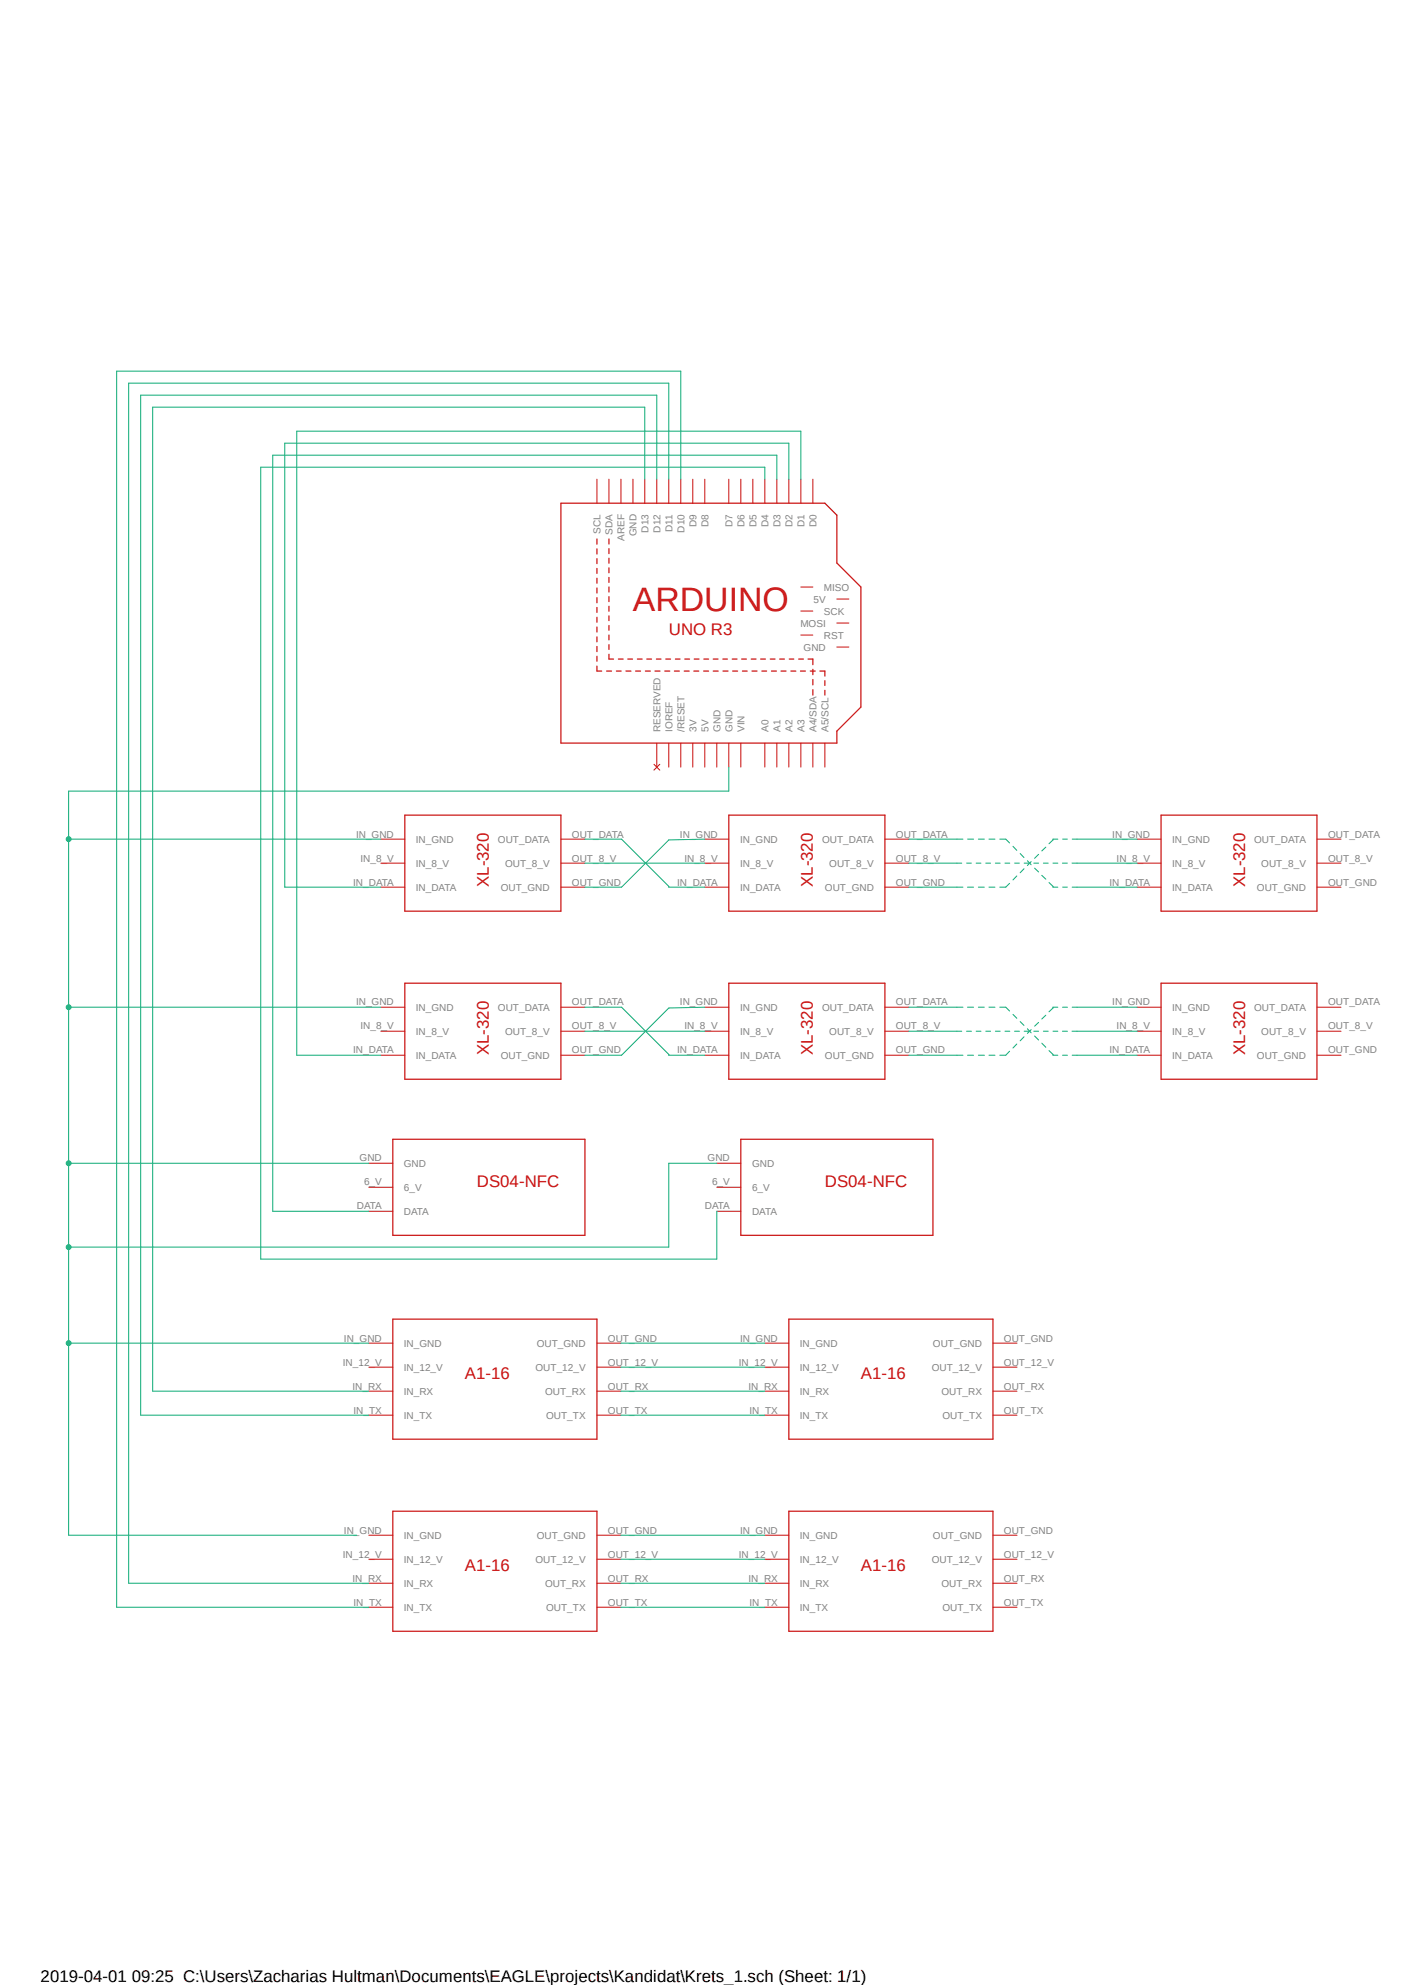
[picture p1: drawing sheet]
<svg xmlns="http://www.w3.org/2000/svg" width="297mm" height="420mm" viewBox="0 0 297 420" stroke-linecap="round" stroke-linejoin="round" font-family="sans-serif">
<path d="M13.5 78.4l278.8 266.9M292.3 78.4l-278.8 266.9" fill="none" stroke="#fff" stroke-width=".21"/>
<g fill="none" stroke="#c90d0c" stroke-width=".25">
<path d="M118.7 106.5h55.8l2.5 2.5v10.1l5.1 5.1v25.4l-5.1 5.1v2.5h-58.3zM126.3 114v1.1M126.3 116.1v1.1M126.3 118.2v1.1M128.8 114v1.1M128.8 116.1v1M128.8 118.1v1.1M126.3 120.3v1M126.3 122.3v1.1M126.3 124.4v1.1M126.3 126.4v1.2M126.3 128.5v1.1"/>
<path d="M126.3 130.6v1.1M126.3 132.7v1M126.3 134.7v1.1M126.3 136.8v1.1M126.3 138.9v1M128.8 120.1v1.1M128.8 122.2v1M128.8 124.2v1.1M128.8 126.2v1.1M128.8 128.3v1M128.8 130.3v1M128.8 132.3v1"/>
<path d="M128.8 134.4v1M128.8 136.4v1M128.8 138.4v1h1M130.8 139.4h1M132.8 139.4h1M134.8 139.4h1M136.8 139.4h1M138.9 139.4h.9M140.8 139.4h1.1M142.9 139.4h.9M144.9 139.4h1M146.9 139.4h1"/>
<path d="M148.9 139.4h1M150.9 139.4h1M152.9 139.4h1M154.9 139.4h1M156.9 139.4h1M158.9 139.4h1M160.9 139.4h1M162.9 139.4h1.1M164.9 139.4h1M167 139.4h.9M169 139.4h1M170.9 139.4h1.1v1.2"/>
<path d="M126.3 140.9v1.1h1M128.3 142h1.1M130.4 142h1M132.4 142h1.1M134.5 142h1M136.5 142h1.1M138.6 142h1M140.6 142h1.1M142.7 142h1M144.7 142h1.1M146.8 142h1M148.8 142h1.1"/>
<path d="M150.9 142h1M153 142h1M155 142h1M157.1 142h1M159.1 142h1M161.2 142h1M163.2 142h1.1M165.2 142h1.1M167.3 142h1.1M169.3 142h1.1M171.4 142h1.1M172 141.6v1.1"/>
<path d="M172 143.8v1.1M172 145.9v1.2M173.4 142h1.1v1M174.5 144v1M174.5 146v1.1M85.6 172.5h33.1v20.3h-33.1zM154.2 172.5h33v20.3h-33zM245.6 172.5h33v20.3h-33zM85.6 208h33.1v20.3h-33.1zM154.2 208h33v20.3h-33zM245.6 208h33v20.3h-33zM83.1 241h40.6v20.4h-40.6z"/>
<path d="M156.7 241h40.7v20.4h-40.7zM83.1 279.1h43.2v25.4h-43.2zM166.9 279.1h43.2v25.4h-43.2zM83.1 319.7h43.2v25.4h-43.2zM166.9 319.7h43.2v25.4h-43.2z"/>
</g>
<g fill="none" stroke="#c90d0c" stroke-width=".21">
<path d="M126.3 101.4v5.1M128.8 101.4v5.1M131.4 101.4v5.1M133.9 101.4v5.1M136.4 101.4v5.1M138.9 101.4v5.1M141.5 101.4v5.1M144 101.4v5.1M146.6 101.4v5.1M149.1 101.4v5.1M154.2 101.4v5.1M156.7 101.4v5.1"/>
<path d="M159.3 101.4v5.1M161.8 101.4v5.1M164.3 101.4v5.1M166.9 101.4v5.1M169.4 101.4v5.1M172 101.4v5.1M169.4 124.2h2.6M169.4 129.3h2.6M169.4 134.4h2.6M177 126.7h2.6M177 131.8h2.6M177 136.9h2.6"/>
<path d="M138.9 157.2v5.1M141.5 157.2v5.1M144 157.2v5.1M146.6 157.2v5.1M149.1 157.2v5.1M151.6 157.2v5.1M154.2 157.2v5.1M156.7 157.2v5.1M161.8 157.2v5.1M164.3 157.2v5.1M166.9 157.2v5.1M169.4 157.2v5.1"/>
<path d="M172 157.2v5.1M174.5 157.2v5.1M80.6 177.5h5M118.7 177.5h5M138.3 161.7l1.3 1.2M139.6 161.7l-1.3 1.2M149.1 177.5h5.1M187.2 177.5h5.1M240.5 177.5h5.1M278.6 177.5h5.1M80.6 187.7h5M80.6 182.6h5"/>
<path d="M118.7 187.7h5M118.7 182.6h5M149.1 187.7h5.1M149.1 182.6h5.1M187.2 187.7h5.1M187.2 182.6h5.1M240.5 187.7h5.1M240.5 182.6h5.1M278.6 187.7h5.1M278.6 182.6h5.1M80.6 218.2h5M80.6 213.1h5"/>
<path d="M118.7 218.2h5M118.7 213.1h5M149.1 218.2h5.1M149.1 213.1h5.1M187.2 218.2h5.1M187.2 213.1h5.1M240.5 218.2h5.1M240.5 213.1h5.1M278.6 218.2h5.1M278.6 213.1h5.1M80.6 223.3h5M118.7 223.3h5"/>
<path d="M149.1 223.3h5.1M187.2 223.3h5.1M240.5 223.3h5.1M278.6 223.3h5.1M78 246.1h5.1M78 251.2h5.1M78 256.3h5.1M151.6 246.1h5.1M151.6 251.2h5.1M151.6 256.3h5.1M78 299.4h5.1M78 294.3h5.1"/>
<path d="M78 289.3h5.1M78 284.2h5.1M126.3 299.4h5.1M126.3 294.3h5.1M126.3 289.3h5.1M126.3 284.2h5.1M161.8 299.4h5.1M161.8 294.3h5.1M161.8 289.3h5.1M161.8 284.2h5.1M210.1 299.4h5M210.1 294.3h5"/>
<path d="M210.1 289.3h5M210.1 284.2h5M78 335h5.1M78 329.9h5.1M78 324.8h5.1M126.3 335h5.1M126.3 329.9h5.1M126.3 324.8h5.1M161.8 335h5.1M161.8 329.9h5.1M161.8 324.8h5.1M210.1 335h5"/>
<path d="M210.1 329.9h5M210.1 324.8h5M78 340.1h5.1M126.3 340.1h5.1M161.8 340.1h5.1M210.1 340.1h5"/>
</g>
<g fill="none" stroke="#0dab76" stroke-width=".21">
<path d="M161.8 101.4v-2.6h-106.6v167.6h96.4v-10.1M166.9 101.4v-7.6h-106.7v93.9h20.4M169.4 101.4v-10.2h-106.6v132.1h17.8M154.2 162.3v5.1h-139.7v157.4h61M123.7 213.1h7.8l10 10v.2h7.6M123.7 218.2h25.4M149.1 213.1l-7.6 .2-10 10h-7.8M192.3 218.2h11.2M192.3 213.1h11.4M204.5 218.2h1M204.7 213.1h1.3M206.5 218.2h1"/>
<path d="M207 213.1h1.2M208.5 218.2h1M209.2 213.1h1.3M210.6 218.2h1M211.5 213.1h1.3l.8 .8M212.6 218.2h1M214.3 214.6l.8 .8M214.6 218.2h1M215.8 216.2l.8 .8M216.6 219.4l-.8 .8M216.7 218.2h1M217.3 217.7l.8 .8"/>
<path d="M218.1 217.8l-.8 .9M218.7 218.2h1M218.9 219.2l.8 .8M219.7 216.3l-.8 .8M220.7 218.2h1M221.2 214.8l-.8 .8M222.8 218.2h1M223.8 213.1h-1v.2l-.9 .8M224.7 218.2h1.1M224.8 213.1h1M226.8 218.2h13.7M226.8 213.1h13.7"/>
<path d="M192.3 223.3h11.4M204.7 223.3h1.3M207 223.3h1.2M209.2 223.3h1.3M213.6 222.4l-.8 .9h-1.3M215.1 220.9l-.8 .8M220.4 220.7l.8 .9M221.9 222.3l.9 .8v.2h1M224.8 223.3h1M226.8 223.3h13.7M14.5 284.2h63.5M131.4 299.4h30.4"/>
<path d="M131.4 294.3h30.4M131.4 289.3h30.4M131.4 284.2h30.4M131.4 324.8h30.4M131.4 329.9h30.4M131.4 335h30.4M131.4 340.1h30.4"/>
</g>
<circle cx="14.5" cy="284.2" r=".51" fill="#0dab76"/>
<g fill="none" stroke="#0dab76" stroke-width=".21">
<path d="M151.6 246.1h-10.1v17.8h-127"/>
<circle cx="14.5" cy="284.2" r=".51"/>
</g>
<circle cx="14.5" cy="263.9" r=".51" fill="#0dab76"/>
<g fill="none" stroke="#0dab76" stroke-width=".21">
<path d="M14.5 246.1h63.5"/>
<circle cx="14.5" cy="263.9" r=".51"/>
</g>
<circle cx="14.5" cy="246.1" r=".51" fill="#0dab76"/>
<g fill="none" stroke="#0dab76" stroke-width=".21">
<path d="M14.5 213.1h66.1"/>
<circle cx="14.5" cy="246.1" r=".51"/>
</g>
<circle cx="14.5" cy="213.1" r=".51" fill="#0dab76"/>
<g fill="none" stroke="#0dab76" stroke-width=".21">
<path d="M14.5 177.5h66.1"/>
<circle cx="14.5" cy="213.1" r=".51"/>
</g>
<circle cx="14.5" cy="177.5" r=".51" fill="#0dab76"/>
<g fill="none" stroke="#0dab76" stroke-width=".21">
<path d="M136.4 101.4v-15.3h-104.1v208.2h45.7M138.9 101.4v-17.8h-109.1v215.8h48.2M141.5 101.4v-20.3h-114.3v253.9h50.8M144 101.4v-22.9h-119.3v261.6h53.3M164.3 101.4v-5.1h-106.6v160h20.3M123.7 177.5h7.8l10 10v.2h7.6M149.1 177.5l-7.6 .2-10 10h-7.8M192.3 177.5h11.4M204.7 177.5h1.3M207 177.5h1.2M209.2 177.5h1.3M211.5 177.5h1.3l.8 .9"/>
<path d="M214.3 179.1l.8 .8M221.2 179.2l-.8 .8M223.8 177.5h-1v.2l-.9 .8M224.8 177.5h1M226.8 177.5h13.7M123.7 182.6h25.4M192.3 187.7h11.4M192.3 182.6h11.2M204.5 182.6h1M204.7 187.7h1.3M206.5 182.6h1M207 187.7h1.2"/>
<path d="M208.5 182.6h1M209.2 187.7h1.3M210.6 182.6h1M212.6 182.6h1M213.6 186.9l-.8 .8h-1.3M214.6 182.6h1M215.1 185.3l-.8 .9M215.8 180.6l.8 .8M216.6 183.8l-.8 .9M216.7 182.6h1M217.3 182.1l.8 .9M218.1 182.3l-.8 .8"/>
<path d="M218.7 182.6h1M218.9 183.7l.8 .8M219.7 180.8l-.8 .8M220.4 185.2l.8 .8M220.7 182.6h1M221.9 186.7l.9 .8v.2h1M222.8 182.6h1M224.7 182.6h1.1M224.8 187.7h1M226.8 182.6h13.7M226.8 187.7h13.7"/>
<circle cx="14.5" cy="177.5" r=".51"/>
</g>
<text font-size="7.2" fill="#c90d0c" x="133.9" y="129.3">ARDUINO</text>
<g font-size="3.6" fill="#c90d0c">
<text x="141.5" y="134.4">UNO R3</text>
<text x="103.4" y="187.7" transform="rotate(-90 103.4 187.7)">XL-320</text>
<text x="172" y="187.7" transform="rotate(-90 172 187.7)">XL-320</text>
<text x="263.4" y="187.7" transform="rotate(-90 263.4 187.7)">XL-320</text>
<text x="103.4" y="223.3" transform="rotate(-90 103.4 223.3)">XL-320</text>
<text x="172" y="223.3" transform="rotate(-90 172 223.3)">XL-320</text>
<text x="263.4" y="223.3" transform="rotate(-90 263.4 223.3)">XL-320</text>
<text x="100.9" y="251.2">DS04-NFC</text>
<text x="174.5" y="251.2">DS04-NFC</text>
<text x="98.3" y="291.8">A1-16</text>
<text x="182.1" y="291.8">A1-16</text>
<text x="98.3" y="332.4">A1-16</text>
<text x="182.1" y="332.4">A1-16</text>
</g>
<text font-size="3.6" x="8.6" y="419.3">2019-04-01 09:25 C:\Users\Zacharias Hultman\Documents\EAGLE\projects\Kandidat\Krets_1.sch (Sheet: 1/1)</text>
<g font-size="2.1" fill="#808080">
<text x="127" y="112.9" transform="rotate(-90 127 112.9)">SCL</text>
<text x="129.6" y="113.1" transform="rotate(-90 129.6 113.1)">SDA</text>
<text x="134.7" y="113.5" transform="rotate(-90 134.7 113.5)">GND</text>
<text x="137.2" y="112.7" transform="rotate(-90 137.2 112.7)">D13</text>
<text x="139.7" y="112.7" transform="rotate(-90 139.7 112.7)">D12</text>
<text x="142.2" y="112.5" transform="rotate(-90 142.2 112.5)">D11</text>
<text x="144.8" y="112.7" transform="rotate(-90 144.8 112.7)">D10</text>
<text x="147.3" y="111.5" transform="rotate(-90 147.3 111.5)">D9</text>
<text x="149.9" y="111.5" transform="rotate(-90 149.9 111.5)">D8</text>
<text x="154.9" y="111.5" transform="rotate(-90 154.9 111.5)">D7</text>
<text x="157.5" y="111.5" transform="rotate(-90 157.5 111.5)">D6</text>
<text x="160" y="111.5" transform="rotate(-90 160 111.5)">D5</text>
<text x="162.6" y="111.5" transform="rotate(-90 162.6 111.5)">D4</text>
<text x="165.1" y="111.5" transform="rotate(-90 165.1 111.5)">D3</text>
<text x="167.6" y="111.5" transform="rotate(-90 167.6 111.5)">D2</text>
<text x="170.2" y="111.5" transform="rotate(-90 170.2 111.5)">D1</text>
<text x="172.7" y="111.5" transform="rotate(-90 172.7 111.5)">D0</text>
<text x="132.1" y="114.4" transform="rotate(-90 132.1 114.4)">AREF</text>
<text x="174.3" y="125">MISO</text>
<text x="172.1" y="127.5">5V</text>
<text x="174.3" y="130">SCK</text>
<text x="169.3" y="132.6">MOSI</text>
<text x="170" y="137.7">GND</text>
<text x="174.3" y="135.1">RST</text>
<text x="139.7" y="154.9" transform="rotate(-90 139.7 154.9)">RESERVED</text>
<text x="142.2" y="154.9" transform="rotate(-90 142.2 154.9)">IOREF</text>
<text x="144.8" y="154.9" transform="rotate(-90 144.8 154.9)">/RESET</text>
<text x="147.3" y="154.9" transform="rotate(-90 147.3 154.9)">3V</text>
<text x="149.9" y="154.9" transform="rotate(-90 149.9 154.9)">5V</text>
<text x="152.4" y="154.9" transform="rotate(-90 152.4 154.9)">GND</text>
<text x="154.9" y="154.9" transform="rotate(-90 154.9 154.9)">GND</text>
<text x="157.5" y="154.9" transform="rotate(-90 157.5 154.9)">VIN</text>
<text x="162.6" y="154.9" transform="rotate(-90 162.6 154.9)">A0</text>
<text x="165.1" y="154.9" transform="rotate(-90 165.1 154.9)">A1</text>
<text x="167.6" y="154.9" transform="rotate(-90 167.6 154.9)">A2</text>
<text x="170.2" y="154.9" transform="rotate(-90 170.2 154.9)">A3</text>
<text x="172.7" y="154.9" transform="rotate(-90 172.7 154.9)">A4/SDA</text>
<text x="175.3" y="154.9" transform="rotate(-90 175.3 154.9)">A5/SCL</text>
<text x="75.3" y="177.2">IN_GND</text>
<text x="88" y="178.3">IN_GND</text>
<text x="105.3" y="178.3">OUT_DATA</text>
<text x="121" y="177.2">OUT_DATA</text>
<text x="143.8" y="177.2">IN_GND</text>
<text x="156.5" y="178.3">IN_GND</text>
<text x="173.9" y="178.3">OUT_DATA</text>
<text x="189.5" y="177.2">OUT_DATA</text>
<text x="235.3" y="177.2">IN_GND</text>
<text x="247.9" y="178.3">IN_GND</text>
<text x="265.3" y="178.3">OUT_DATA</text>
<text x="281" y="177.2">OUT_DATA</text>
<text x="76.2" y="182.3">IN_8_V</text>
<text x="88" y="183.4">IN_8_V</text>
<text x="106.8" y="183.4">OUT_8_V</text>
<text x="121" y="182.3">OUT_8_V</text>
<text x="144.8" y="182.3">IN_8_V</text>
<text x="156.5" y="183.4">IN_8_V</text>
<text x="175.4" y="183.4">OUT_8_V</text>
<text x="189.5" y="182.3">OUT_8_V</text>
<text x="236.2" y="182.3">IN_8_V</text>
<text x="247.9" y="183.4">IN_8_V</text>
<text x="266.8" y="183.4">OUT_8_V</text>
<text x="281" y="182.3">OUT_8_V</text>
<text x="74.7" y="187.4">IN_DATA</text>
<text x="88" y="188.5">IN_DATA</text>
<text x="105.9" y="188.5">OUT_GND</text>
<text x="121" y="187.4">OUT_GND</text>
<text x="143.3" y="187.4">IN_DATA</text>
<text x="156.5" y="188.5">IN_DATA</text>
<text x="174.5" y="188.5">OUT_GND</text>
<text x="189.5" y="187.4">OUT_GND</text>
<text x="234.7" y="187.4">IN_DATA</text>
<text x="247.9" y="188.5">IN_DATA</text>
<text x="265.9" y="188.5">OUT_GND</text>
<text x="281" y="187.4">OUT_GND</text>
<text x="75.3" y="212.7">IN_GND</text>
<text x="88" y="213.9">IN_GND</text>
<text x="105.3" y="213.9">OUT_DATA</text>
<text x="121" y="212.7">OUT_DATA</text>
<text x="143.8" y="212.7">IN_GND</text>
<text x="156.5" y="213.9">IN_GND</text>
<text x="173.9" y="213.9">OUT_DATA</text>
<text x="189.5" y="212.7">OUT_DATA</text>
<text x="235.3" y="212.7">IN_GND</text>
<text x="247.9" y="213.9">IN_GND</text>
<text x="265.3" y="213.9">OUT_DATA</text>
<text x="281" y="212.7">OUT_DATA</text>
<text x="76.2" y="217.8">IN_8_V</text>
<text x="88" y="218.9">IN_8_V</text>
<text x="106.8" y="218.9">OUT_8_V</text>
<text x="121" y="217.8">OUT_8_V</text>
<text x="144.8" y="217.8">IN_8_V</text>
<text x="156.5" y="218.9">IN_8_V</text>
<text x="175.4" y="218.9">OUT_8_V</text>
<text x="189.5" y="217.8">OUT_8_V</text>
<text x="236.2" y="217.8">IN_8_V</text>
<text x="247.9" y="218.9">IN_8_V</text>
<text x="266.8" y="218.9">OUT_8_V</text>
<text x="281" y="217.8">OUT_8_V</text>
<text x="74.7" y="222.9">IN_DATA</text>
<text x="88" y="224">IN_DATA</text>
<text x="105.9" y="224">OUT_GND</text>
<text x="121" y="222.9">OUT_GND</text>
<text x="143.3" y="222.9">IN_DATA</text>
<text x="156.5" y="224">IN_DATA</text>
<text x="174.5" y="224">OUT_GND</text>
<text x="189.5" y="222.9">OUT_GND</text>
<text x="234.7" y="222.9">IN_DATA</text>
<text x="247.9" y="224">IN_DATA</text>
<text x="265.9" y="224">OUT_GND</text>
<text x="281" y="222.9">OUT_GND</text>
<text x="76.1" y="245.7">GND</text>
<text x="149.7" y="245.7">GND</text>
<text x="77" y="250.8">6_V</text>
<text x="85.4" y="246.9">GND</text>
<text x="85.4" y="252">6_V</text>
<text x="150.6" y="250.8">6_V</text>
<text x="159.1" y="246.9">GND</text>
<text x="159.1" y="252">6_V</text>
<text x="75.5" y="255.9">DATA</text>
<text x="85.4" y="257">DATA</text>
<text x="149.1" y="255.9">DATA</text>
<text x="159.1" y="257">DATA</text>
<text x="72.8" y="283.8">IN_GND</text>
<text x="85.4" y="284.9">IN_GND</text>
<text x="113.5" y="284.9">OUT_GND</text>
<text x="128.6" y="283.8">OUT_GND</text>
<text x="156.5" y="283.8">IN_GND</text>
<text x="169.2" y="284.9">IN_GND</text>
<text x="197.4" y="284.9">OUT_GND</text>
<text x="212.4" y="283.8">OUT_GND</text>
<text x="72.5" y="288.9">IN_12_V</text>
<text x="85.4" y="290">IN_12_V</text>
<text x="113.3" y="290">OUT_12_V</text>
<text x="128.6" y="288.9">OUT_12_V</text>
<text x="156.3" y="288.9">IN_12_V</text>
<text x="169.2" y="290">IN_12_V</text>
<text x="197.1" y="290">OUT_12_V</text>
<text x="212.4" y="288.9">OUT_12_V</text>
<text x="74.5" y="294">IN_RX</text>
<text x="74.8" y="299.1">IN_TX</text>
<text x="85.4" y="295.1">IN_RX</text>
<text x="115.3" y="295.1">OUT_RX</text>
<text x="128.6" y="294">OUT_RX</text>
<text x="128.6" y="299.1">OUT_TX</text>
<text x="158.3" y="294">IN_RX</text>
<text x="158.5" y="299.1">IN_TX</text>
<text x="169.2" y="295.1">IN_RX</text>
<text x="199.1" y="295.1">OUT_RX</text>
<text x="212.4" y="294">OUT_RX</text>
<text x="212.4" y="299.1">OUT_TX</text>
<text x="85.4" y="300.2">IN_TX</text>
<text x="115.5" y="300.2">OUT_TX</text>
<text x="169.2" y="300.2">IN_TX</text>
<text x="199.3" y="300.2">OUT_TX</text>
<text x="72.5" y="329.6">IN_12_V</text>
<text x="72.8" y="324.5">IN_GND</text>
<text x="85.4" y="325.6">IN_GND</text>
<text x="113.5" y="325.6">OUT_GND</text>
<text x="128.6" y="324.5">OUT_GND</text>
<text x="128.6" y="329.6">OUT_12_V</text>
<text x="156.3" y="329.6">IN_12_V</text>
<text x="156.5" y="324.5">IN_GND</text>
<text x="169.2" y="325.6">IN_GND</text>
<text x="197.4" y="325.6">OUT_GND</text>
<text x="212.4" y="324.5">OUT_GND</text>
<text x="212.4" y="329.6">OUT_12_V</text>
<text x="74.5" y="334.6">IN_RX</text>
<text x="85.4" y="335.7">IN_RX</text>
<text x="85.4" y="330.7">IN_12_V</text>
<text x="113.3" y="330.7">OUT_12_V</text>
<text x="115.3" y="335.7">OUT_RX</text>
<text x="128.6" y="334.6">OUT_RX</text>
<text x="158.3" y="334.6">IN_RX</text>
<text x="169.2" y="335.7">IN_RX</text>
<text x="169.2" y="330.7">IN_12_V</text>
<text x="197.1" y="330.7">OUT_12_V</text>
<text x="199.1" y="335.7">OUT_RX</text>
<text x="212.4" y="334.6">OUT_RX</text>
<text x="74.8" y="339.7">IN_TX</text>
<text x="85.4" y="340.8">IN_TX</text>
<text x="115.5" y="340.8">OUT_TX</text>
<text x="128.6" y="339.7">OUT_TX</text>
<text x="158.5" y="339.7">IN_TX</text>
<text x="169.2" y="340.8">IN_TX</text>
<text x="199.3" y="340.8">OUT_TX</text>
<text x="212.4" y="339.7">OUT_TX</text>
</g>
</svg>
